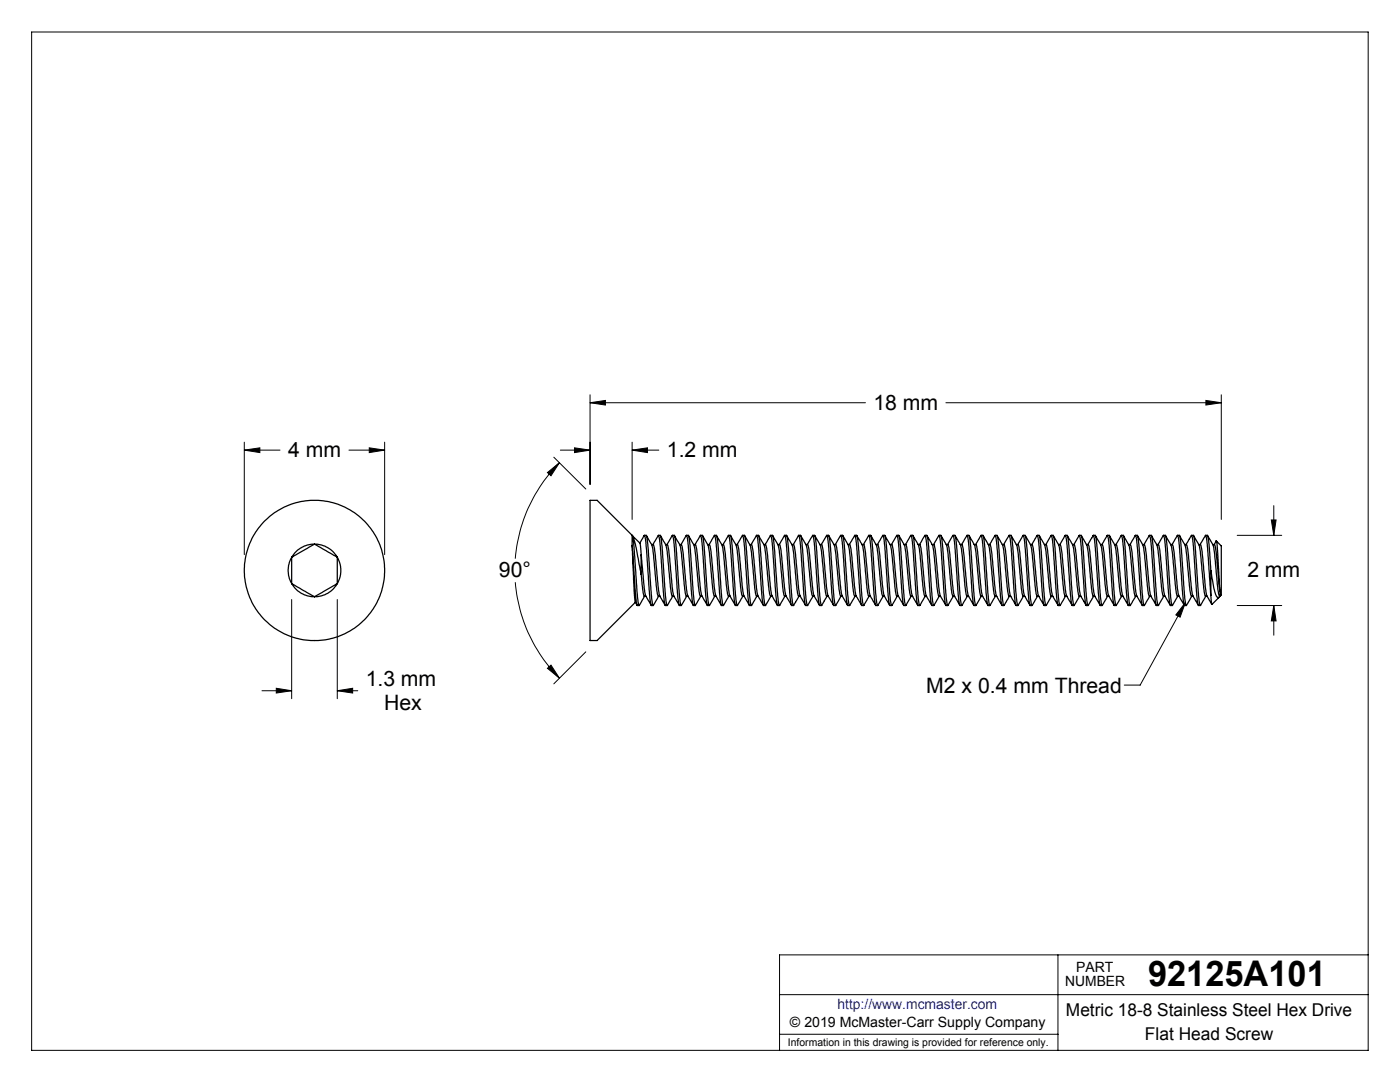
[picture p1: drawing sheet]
<svg xmlns="http://www.w3.org/2000/svg" width="279mm" height="216mm" viewBox="0 0 279 216" stroke-linecap="round" stroke-linejoin="round" font-family="sans-serif">
<g fill="none" stroke="#000" stroke-width=".2">
<path d="M6.3 6.4h266.7v203.2h-266.7zM117.8 78.8v17.9M240.7 79.9l3 .5-3 .4zM243.7 78.8v24.8M48.8 89.8l3.1-.4v.9zM48.8 88.2v22.5M48.8 89.8h7.1M69.6 89.8h7.2M73.7 89.4l3.1 .4-3.1 .5zM76.8 88.2v22.5M109.3 94.3l2.4-2-1.7 2.6zM110.5 91.2l6.4 6.4"/>
<path d="M111.7 92.3a30.8 30.8 0 0 0-8.9 19.2M111.8 89.8h6M114.7 89.4l3.1 .4-3.1 .5zM117.8 80.4l3-.5v.9zM117.8 80.4h54.9M126.2 89.8l3-.4v.9zM126.2 89.8h5.3M126.2 88.2v15.4M188.8 80.4h54.9M58.2 119.6v19.8M67.3 119.6v19.8M102.8 116.2a30.4 30.4 0 0 0 8.9 19.1"/>
<path d="M246.9 106.8h8.9M253.7 103.8h1l-.5 3zM254.2 100.9v5.9M52.3 137.8h5.9M55.1 137.3l3.1 .5-3.1 .5zM67.3 137.8l3.1-.5v1zM67.3 137.8h4.1M109.3 133.4l.7-.7 1.7 2.6zM116.9 130.1l-6.4 6.4M236.6 120.2l-1.1 3-.8-.5zM236.6 120.2l-9.1 16.5h-3.1M246.9 120.8h8.9"/>
<path d="M254.2 120.8l.5 3.1h-1zM254.2 120.8v6M155.6 198.5h117.4M211.1 190.5v19.1M273 190.5h-117.4v19.1M155.6 206.4h55.5"/>
</g>
<g fill="#000">
<path d="M236.6 120.2l-1.1 3-.8-.5z"/>
<path d="M48.8 89.8l3.1-.4v.9zM73.7 89.4l3.1 .4-3.1 .5zM55.1 137.3l3.1 .5-3.1 .5zM67.3 137.8l3.1-.5v1zM117.8 80.4l3-.5v.9zM240.7 79.9l3 .5-3 .4zM253.7 103.8h1l-.5 3zM254.2 120.8l.5 3.1h-1zM114.7 89.4l3.1 .4-3.1 .5zM126.2 89.8l3-.4v.9zM109.3 94.3l2.4-2-1.7 2.6zM109.3 133.4l.7-.7 1.7 2.6z"/>
</g>
<g fill="none" stroke="#000" stroke-width=".25">
<path d="M58.2 116.5l4.6 2.6M58.2 116.5a5.2 5.2 0 0 0 4.6 2.6M58.2 111.2a5.2 5.2 0 0 0 0 5.3M58.2 111.2v5.3M62.8 108.6l4.5 2.6M62.8 108.6a5.2 5.2 0 0 1 4.5 2.6M62.8 108.6l-4.6 2.6M62.8 108.6a5.4 5.4 0 0 0-4.6 2.6M67.3 116.5a5 5 0 0 1-4.5 2.6M67.3 116.5l-4.5 2.6M67.3 111.2a5.2 5.2 0 0 1 0 5.3M67.3 111.2v5.3"/>
<path d="M126.2 108.8l.4 10.1 .2 1.2 .3 .7M126.2 106.8l.3 1.6 .6 9.5 .4 2.9 1.1-1.8M126.2 106.8v2M126.2 106.8l-7-7h-1.4v28h1.4l7.6-7.6M126.2 108.8l.8 11.2 .1 .8h.5M127.7 108.4l.9-1.6 .4 3 .7 9.5 .3 1.5h.4M128 110.7l.5 6a4.9 4.9 0 0 0 .7 2.8l.8 1.3M128 110.7l-.3-2.3-1.5-1.5 .6 1.6 1.2 6.1M128 110.7v3.9M128 114.6l.4 3.8 .1 .5 .4 .1M128.6 106.8l.4 .1 .2 1.1 .8 10.5a4.2 4.2 0 0 0 .4 2.3l1-1.8M129 106.9l.4 .7a4.6 4.6 0 0 1 1 3.1l.6 6a4.4 4.4 0 0 0 .4 2.3h.3"/>
<path d="M130 108.7h.4l.2 .8 .7 7.2a7.2 7.2 0 0 0 1.5 4.1M130.3 108.7l1.1-1.9 .4 2.4 .7 10.6 .3 1h.3M131.4 106.8l.4 .1 .2 .9 .8 10.9 .3 2.1 1.1-1.8M131.8 106.9l.2 .3a5.5 5.5 0 0 1 1.2 3.8l.6 6 .2 1.6 .2 .4M132.8 108.7h.3M133.1 108.7l.4 1.3 .6 6.7a5.5 5.5 0 0 0 1.3 3.8l.2 .3M133.1 108.7l1.1-1.9 .3 1.9 .8 10.3 .2 1.7 .1 .1h.4M134.2 106.8h.4l.2 1.2 .8 11 .3 1.8 1.1-1.8M134.2 119h.3M134.6 106.9l1.1 1.8M135.6 108.7h.4l.2 .5 .7 7.3a6.7 6.7 0 0 0 1.5 4.3M135.7 108.7l.3 2 .6 6.8 .4 1.5"/>
<path d="M135.9 108.7l1.1-1.9 .4 2.1 .7 10.7 .2 1.1 .4 .1M137 106.8l.4 .1 .3 1.3 .7 10.3 .3 2.3 1.1-1.8M137 119h.3M137.4 106.9l1.1 1.8M138.4 108.7l.5 .1 .2 .9 .6 7.3a7.2 7.2 0 0 0 1.4 3.8M138.5 108.7l.2 1 .9 8.8 .2 .5h.3M138.7 108.7l1.1-1.9 .4 2.4 .8 10.8 .1 .8h.4M139.8 106.8l.4 .1 .2 .9 .8 10.9 .3 2.1 1.1-1.8M140.2 106.9l.1 .2a7.4 7.4 0 0 1 1.4 4.8l.6 6.2 .2 .8 .4 .1M141.2 108.7h.3M141.5 108.7l.2 .2 .2 1.3 .6 6.5a7.2 7.2 0 0 0 1.5 4.1M141.5 108.7l1.1-1.9 .3 1.9 .8 10.6 .3 1.5h.4"/>
<path d="M142.6 106.8h.4l.2 1.2 .8 11 .3 1.8 1.1-1.8M143 106.9l.6 1a5 5 0 0 1 .9 3.1l.5 5.7a4.4 4.4 0 0 0 .4 2.3M144 108.7h.4M144.3 108.7l1.1-1.9 .4 2.1 .7 10.7 .3 1.2h.3M144.4 108.7a23.5 23.5 0 0 1 .7 5.7l.5 4.1 1.2 2.3M145.4 106.8l.4 .1 .2 1.3 .8 10.3 .3 2.3 1.1-1.8M145.4 119h.3M145.8 106.9l1.2 2 .9 9 .3 1.1h.3M146.8 108.7h.4l.3 1 .6 6.8a6.2 6.2 0 0 0 1.3 4.1l.1 .2M147.1 108.7l1.1-1.9 .4 2.7 .8 10.5 .1 .8h.5M148.2 106.8h.4l.2 1 .8 10.9 .3 2.1 1.1-1.8M148.6 106.9l1 1.8"/>
<path d="M149.6 108.7h.4l.1 .4 .8 7.4a6 6 0 0 0 1 3.6l.5 .7M149.6 108.7l.4 1.8 .7 7.7 .2 .7 .4 .1M149.9 108.7l1.1-1.9 .4 3 .7 9.5 .3 1.5h.4M151 106.8l.4 .1 .2 1.1 .8 10.5a4.2 4.2 0 0 0 .4 2.3l1-1.8M151.4 106.9l.2 .2a6.4 6.4 0 0 1 1.3 4.5l.5 5.1a4.4 4.4 0 0 0 .4 2.3h.3M152.4 108.7h.4l.2 .8 .7 7.2a7.3 7.3 0 0 0 1.5 4.1M152.7 108.7l1.1-1.9 .4 2.4 .7 10.6 .3 1h.3M153.8 106.8l.4 .1 .2 1.3 .8 10.5 .3 2.1 1.1-1.8M154.2 106.9l1.2 2 .9 9 .3 1.1M155.2 108.7h.3M155.5 108.7l1.1-1.9 .4 1.9 .7 10.3 .2 1.6 .1 .2h.4M155.5 108.7l.4 1.3 .9 8.6 1.2 2.2"/>
<path d="M156.6 106.8h.4l.2 .7 .8 11.5 .3 1.8 1.1-1.8M156.6 119h.3M157 106.9l1 1.8M158 108.7h.4l.2 .5 .7 7.8a5.8 5.8 0 0 0 1.3 3.6l.2 .2M158 108.7l.4 2 .6 6.8 .4 1.5M158.3 108.7l1.1-1.9 .4 2.1 .7 10.7 .3 1.2h.3M159.4 106.8l.4 .1 .3 1.3 .7 10.3a4.2 4.2 0 0 0 .4 2.3l1-1.8M159.4 119h.3M159.8 106.9l1.1 1.8M160.8 108.7l.5 .1 .2 .9 .8 8.7 .2 .6 1 1.8M160.9 108.7l.4 2.6 .6 6.4 .2 1.3h.4M161.1 108.7l1.1-1.9 .4 2.4 .7 10.6 .2 1h.4"/>
<path d="M162.2 106.8l.4 .1 .2 .9 .8 10.9 .3 2.1 1.1-1.8M162.6 106.9l1.2 2.2 .9 9 .3 .9h.3M163.6 108.7h.3M163.9 108.7l.2 .2 .2 1.3 .6 6.3a6.2 6.2 0 0 0 1.5 4.3M163.9 108.7l1.1-1.9 .3 1.9 .8 10.6 .3 1.5h.4M165 106.8h.4l.2 1.2 .8 11 .3 1.8 1.1-1.8M165.4 106.9l.8 1.3a4.4 4.4 0 0 1 .6 2.5l.6 6a4.4 4.4 0 0 0 .4 2.3M166.4 108.7h.4M166.7 108.7l1.1-1.9 .4 2.1 .7 10.7 .3 1.2h.3M166.8 108.7a6.7 6.7 0 0 1 .5 2.9l.6 6.8 .2 .5 1.1 1.9M167.8 106.8l.4 .1 .3 1.3 .7 10.3 .3 2.3 1.1-1.8M167.8 119h.3"/>
<path d="M168.2 106.9l.3 .5a6.4 6.4 0 0 1 1.2 4.2l.7 6.9 .2 .5h.3M169.2 108.7l.5 .1 .2 .9 .6 7.3a5.3 5.3 0 0 0 1.3 3.5l.1 .3M169.5 108.7l1.1-1.9 .4 2.4 .8 10.8 .1 .8h.5M170.6 106.8h.4l.2 1 .8 10.9 .3 2.1 1.1-1.8M171 106.9l1 1.8M172 108.7h.4l.1 .4 .8 7.6a7.2 7.2 0 0 0 1.5 4.1M172 108.7l.4 1.8 .7 7.6 .2 .8 .4 .1M172.3 108.7l1.1-1.9 .4 3 .7 9.5 .3 1.5h.4M173.4 106.8l.4 .1 .2 1.1 .8 10.5a4.2 4.2 0 0 0 .4 2.3l1-1.8M173.8 106.9l.3 .6a5.7 5.7 0 0 1 1.2 3.8l.5 5.4a4.4 4.4 0 0 0 .4 2.3h.3M174.8 108.7h.4l.2 .8 .7 7.2a6.3 6.3 0 0 0 1.5 4.1M175.1 108.7l1.1-1.9 .4 2.4 .7 10.6 .3 1h.3"/>
<path d="M176.2 106.8l.4 .1 .2 1.3 .8 10.3 .3 2.3 1.1-1.8M176.6 106.9l.1 .1a5.9 5.9 0 0 1 1.3 4l.6 6 .2 1.6 .2 .4M177.6 108.7h.3M177.9 108.7l1.1-1.9 .4 1.9 .8 11.3 .1 .8h.5M177.9 108.7l.4 1.3 .6 6.5a6 6 0 0 0 1.4 4.1v.2M179 106.8h.4l.2 1 .8 11.2 .3 1.8 1.1-1.8M179 119h.3M179.4 106.9l1 1.8M180.4 108.7h.4l.2 .5 .8 7.8a6.5 6.5 0 0 0 1.4 3.8M180.4 108.7l.4 2 .6 6.8 .4 1.5M180.7 108.7l1.1-1.9 .4 2.1 .7 10.7 .3 1.2h.4M181.8 106.8l.4 .1 .2 .7 .8 10.9a4.2 4.2 0 0 0 .4 2.3l1-1.8"/>
<path d="M181.8 119h.3M182.2 106.9l1.1 1.8M183.2 108.7h.4l.2 .8 .7 7.2a7.2 7.2 0 0 0 1.4 4.1M183.3 108.7l.4 2.3 .6 6.7 .2 1.3h.4M183.5 108.7l1.1-1.9 .4 2.4 .7 10.6 .2 1h.4M184.6 106.8l.4 .1 .2 .9 .8 10.9 .3 2.1 1.1-1.8M185 106.9l.6 1.1a4.5 4.5 0 0 1 .8 3l.7 7.1 .3 .9h.3M186 108.7h.3M186.3 108.7l.4 1.3 .9 8.6 1.2 2.2M186.3 108.7l1.1-1.9 .3 1.9 .8 10.3 .2 1.7 .1 .1h.4M187.4 106.8h.4l.2 1.2 .8 11 .3 1.8 1.1-1.8M187.8 106.9l1.1 1.8 .2 .7 .7 7.3a4.4 4.4 0 0 0 .4 2.3"/>
<path d="M188.8 108.7h.4M189.1 108.7l1.1-1.9 .4 2.1 .7 10.7 .3 1.2h.3M189.2 108.7a6.7 6.7 0 0 1 .5 2.9l.4 4.9a6.7 6.7 0 0 0 1.5 4.3M190.2 106.8l.4 .1 .3 1.3 .7 10.3 .3 2.3 1.1-1.8M190.2 119h.3M190.6 106.9l1.1 2 1 9 .2 1.1h.4M191.6 108.7l.5 .1 .2 .9 .6 7a4.8 4.8 0 0 0 .8 2.9l.6 1.2M191.9 108.7l1.1-1.9 .4 2.4 .8 10.8 .1 .8h.5M193 106.8l.4 .1 .2 .9 .8 10.9 .3 2.1 1.1-1.8M193.4 106.9l1.1 1.8M194.4 108.7h.4l.1 .4 .8 7.6a5.4 5.4 0 0 0 1.3 3.7l.2 .4M194.5 108.7l.3 1.8 .7 7.6 .2 .8 .4 .1"/>
<path d="M194.7 108.7l1.1-1.9 .3 1.9 .8 10.6 .3 1.5h.4M195.8 106.8l.4 .1 .2 1.1 .8 10.5a4.2 4.2 0 0 0 .4 2.3l1-1.8M196.2 106.9l.7 1.2a5.9 5.9 0 0 1 .8 3.5l.5 5.1a4.4 4.4 0 0 0 .4 2.3M197.2 108.7h.4l.2 .7 .7 7.3a6.3 6.3 0 0 0 1.5 4.1M197.5 108.7l1.1-1.9 .4 2.1 .7 10.9 .3 1h.3M198.6 106.8l.4 .1 .2 1.3 .8 10.3 .3 2.3 1.1-1.8M198.6 119h.3M199 106.9l.1 .2a5.6 5.6 0 0 1 1.3 3.9l.6 6 .2 1.6 .2 .4M200 108.7h.3M200.3 108.7l1.1-1.9 .4 2.7 .8 10.5 .1 .8h.5M200.3 108.7l.4 1.3 .6 7a5.8 5.8 0 0 0 1.3 3.5l.1 .3M201.4 106.8h.4l.2 1 .7 10.1 .4 2.9 1.1-1.8"/>
<path d="M201.4 119h.3M201.8 106.9l1 1.8M202.8 108.7h.4l.2 .5 1 9.5 1.2 2.1M202.8 108.7l.4 2 .6 6.5 .4 1.8M203.1 108.7l1.1-1.9 .4 3 .7 9.5 .3 1.5h.4M204.2 106.8l.4 .1 .2 1.1 .8 10.5a4.2 4.2 0 0 0 .4 2.3l1-1.8M204.2 119h.3M204.6 106.9l1.1 1.8M205.6 108.7h.4l.2 .8 .7 7a6.4 6.4 0 0 0 1.5 4.3M205.7 108.7l.4 2.3 .5 5.7a4.4 4.4 0 0 0 .4 2.3h.3M205.9 108.7l1.1-1.9 .4 2.4 .7 10.6 .3 1h.3M207 106.8l.4 .1 .2 1.3 .8 10.5 .3 2.1 1.1-1.8"/>
<path d="M207.4 106.9l.8 1.4a5.9 5.9 0 0 1 .7 3l.6 6.8 .3 .9h.3M208.4 108.7h.3M208.7 108.7l.4 1.3 .9 8.6 1.2 2.2M208.7 108.7l1.1-1.9 .3 1.9 .8 10.3 .2 1.7 .1 .1h.4M209.8 106.8h.4l.2 1.2 .8 11 .3 1.8 1.1-1.8M210.2 106.9l.4 .6a5.6 5.6 0 0 1 1.1 3.8l.6 6.9 .2 .7 .4 .1M211.2 108.7h.4M211.5 108.7l1.1-1.9 .4 2.1 .7 10.7 .2 1.1 .4 .1M211.6 108.7l.4 2 .5 6a6.3 6.3 0 0 0 1.5 4.1M212.6 106.8l.4 .1 .3 1.3 .7 10.3 .3 2.3 1.1-1.8M213 106.9l.8 1.3a3.3 3.3 0 0 1 .6 2.3l.7 7.4 .2 1.1h.4M214 108.7l.5 .1 .2 .9 .6 7.3a7.1 7.1 0 0 0 1.4 3.6v.2"/>
<path d="M214.3 108.7l1.1-1.9 .4 2.4 .8 10.8 .1 .8h.4M215.4 106.8l.4 .1 .2 .9 .8 10.9 .3 2.1 1.1-1.8M215.8 106.9l1.1 1.8M216.8 108.7h.3M216.9 108.7l.3 1.8 .7 7.6 .2 .8 .4 .1M217.1 108.7l.2 .2 .2 1.3 .8 7.9 .2 .9 1.1 1.8M217.1 108.7l1.1-1.9 .3 1.9 .8 10.6 .3 1.5h.4M218.2 106.8h.4l.2 1.2 .8 11 .3 1.8 1.1-1.8M218.6 106.9l.6 1a5 5 0 0 1 .9 3.1l.5 5.7a4.4 4.4 0 0 0 .4 2.3M219.6 108.7h.4a23.5 23.5 0 0 1 .7 5.7l.2 2.1a6.6 6.6 0 0 0 1.5 4.3M219.9 108.7l1.1-1.9 .4 2.1 .7 10.7 .2 1.1 .4 .1M221 106.8l.4 .1 .3 1.3 .7 10.3 .3 2.3 1.1-1.8"/>
<path d="M221 119h.3M221.4 106.9l.8 1.4a6.1 6.1 0 0 1 .7 3.3l.6 6.3 .3 1.1M222.4 108.7h.3M222.7 108.7l1.1-1.9 .4 2.7 .8 10.5 .1 .8h.5M222.7 108.7l.4 1 .6 7.3a6.5 6.5 0 0 0 1.4 3.8M223.8 106.8h.4l.2 1 .8 10.9 .3 2.1 1.1-1.8M223.8 119h.3M224.2 106.9l.8 1.4a4.9 4.9 0 0 1 .7 3l.5 5.9 .4 1.8M225.2 108.7h.4l.1 .4 .8 7.6a7.2 7.2 0 0 0 1.5 4.1M225.5 108.7l1.1-1.9 .4 3 .7 9.5 .3 1.5h.4M226.6 106.8l.4 .1 .2 1.1 .8 10.5a4.2 4.2 0 0 0 .4 2.3l1-1.8M226.6 119h.3"/>
<path d="M227 106.9l1.1 1.8M228 108.7h.4l.2 .8 .7 7.2a5.8 5.8 0 0 0 1.3 3.8l.2 .3M228.1 108.7l.4 2.3 .5 5.7a4.4 4.4 0 0 0 .4 2.3h.3M228.3 108.7l1.1-1.9 .4 2.4 .7 10.6 .3 1h.3M229.4 106.8l.4 .1 .2 1.3 .8 10.5 .3 2.1 1.1-1.8M229.8 106.9l1.2 2 .9 9 .3 1.1h.3M230.8 108.7h.4l.3 1.3 .6 6.7a6.6 6.6 0 0 0 1.5 4.1M231.1 108.7l1.1-1.9 .4 1.9 .7 10.3 .2 1.6 .1 .2h.4M232.2 106.8h.4l.2 .7 .8 11.5 .3 1.8 1.1-1.8M232.6 106.9l1 1.8M233.6 108.7l.4 2 .7 7.5 .2 .7 .4 .1M233.6 108.7h.4"/>
<path d="M233.9 108.7l1.1-1.9 .4 2.1 .7 10.7 .2 1.1 .4 .1M234 108.7l.4 1.8 .5 6a6.6 6.6 0 0 0 1.5 4.3M235 106.8l.4 .1 .3 1.3 .7 10.3a4.2 4.2 0 0 0 .4 2.3l1-1.8M235.4 106.9l1.1 1.8M236.4 108.7l.5 .1 .2 .9 .6 7a7.5 7.5 0 0 0 1.3 3.9l.1 .2M236.5 108.7l.4 2.6 .6 6.4 .2 1.3h.4M236.7 108.7l1.1-1.9 .4 2.4 .7 10.6 .2 1h.4M237.8 106.8l.4 .1 .2 .9 .8 10.9 .3 2.1 1.1-1.8M238.2 106.9l1.1 1.8M239.2 108.7h.3M239.3 108.7l.3 1.5 .7 7.9 .3 .9h.3M239.5 108.7l.2 .2 .2 1.3 .6 6.5a5.7 5.7 0 0 0 1.3 3.9"/>
<path d="M239.5 108.7l1.1-1.9 .3 1.9 .8 10.1M240.6 106.8h.4l.2 .7 .5 6.3M241 106.9l.7 1.2a4.4 4.4 0 0 1 .7 2.9l.6 5.7a4.4 4.4 0 0 0 .4 2.3M241.7 118.8l.2 1.8 1.4-1.4M241.7 113.8l.5 3.4a2.83 2.83 0 0 0 .9 2.1l.3-.3M241.7 113.8v5M242 108.7h.4a6.7 6.7 0 0 1 .5 2.9l.6 6.4M242.7 108l-.4 .7M242.7 108l.3 1.3 .5 8.7M242.7 108l1 .9v9.8l-.2 .3M243.4 119h.1M243.5 118v1"/>
<circle cx="62.8" cy="113.8" r="14"/>
</g>
<text font-size="7.1" x="229.1" y="196.8">92125A101</text>
<g font-size="4.2">
<text x="174.3" y="81.8">18 mm</text>
<text x="57.5" y="91.2">4 mm</text>
<text x="133.1" y="91.2">1.2 mm</text>
<text x="99.6" y="115.2">90°</text>
<text x="248.9" y="115.2">2 mm</text>
<text x="73" y="136.9">1.3 mm</text>
<text x="76.7" y="141.6">Hex</text>
<text x="184.9" y="138.3">M2 x 0.4 mm Thread</text>
</g>
<g font-size="3.5">
<text x="212.7" y="202.8">Metric 18-8 Stainless Steel Hex Drive</text>
<text x="228.5" y="207.5">Flat Head Screw</text>
</g>
<g font-size="2.8">
<text x="212.6" y="196.8">NUMBER</text>
<text x="214.8" y="194">PART</text>
<text x="157.7" y="205">© 2019 McMaster-Carr Supply Company</text>
</g>
<text font-size="2.8" fill="#00f" x="167.1" y="201.4">http://www.mcmaster.com</text>
<text font-size="2.1" x="157.3" y="208.6">Information in this drawing is provided for reference only.</text>
</svg>
